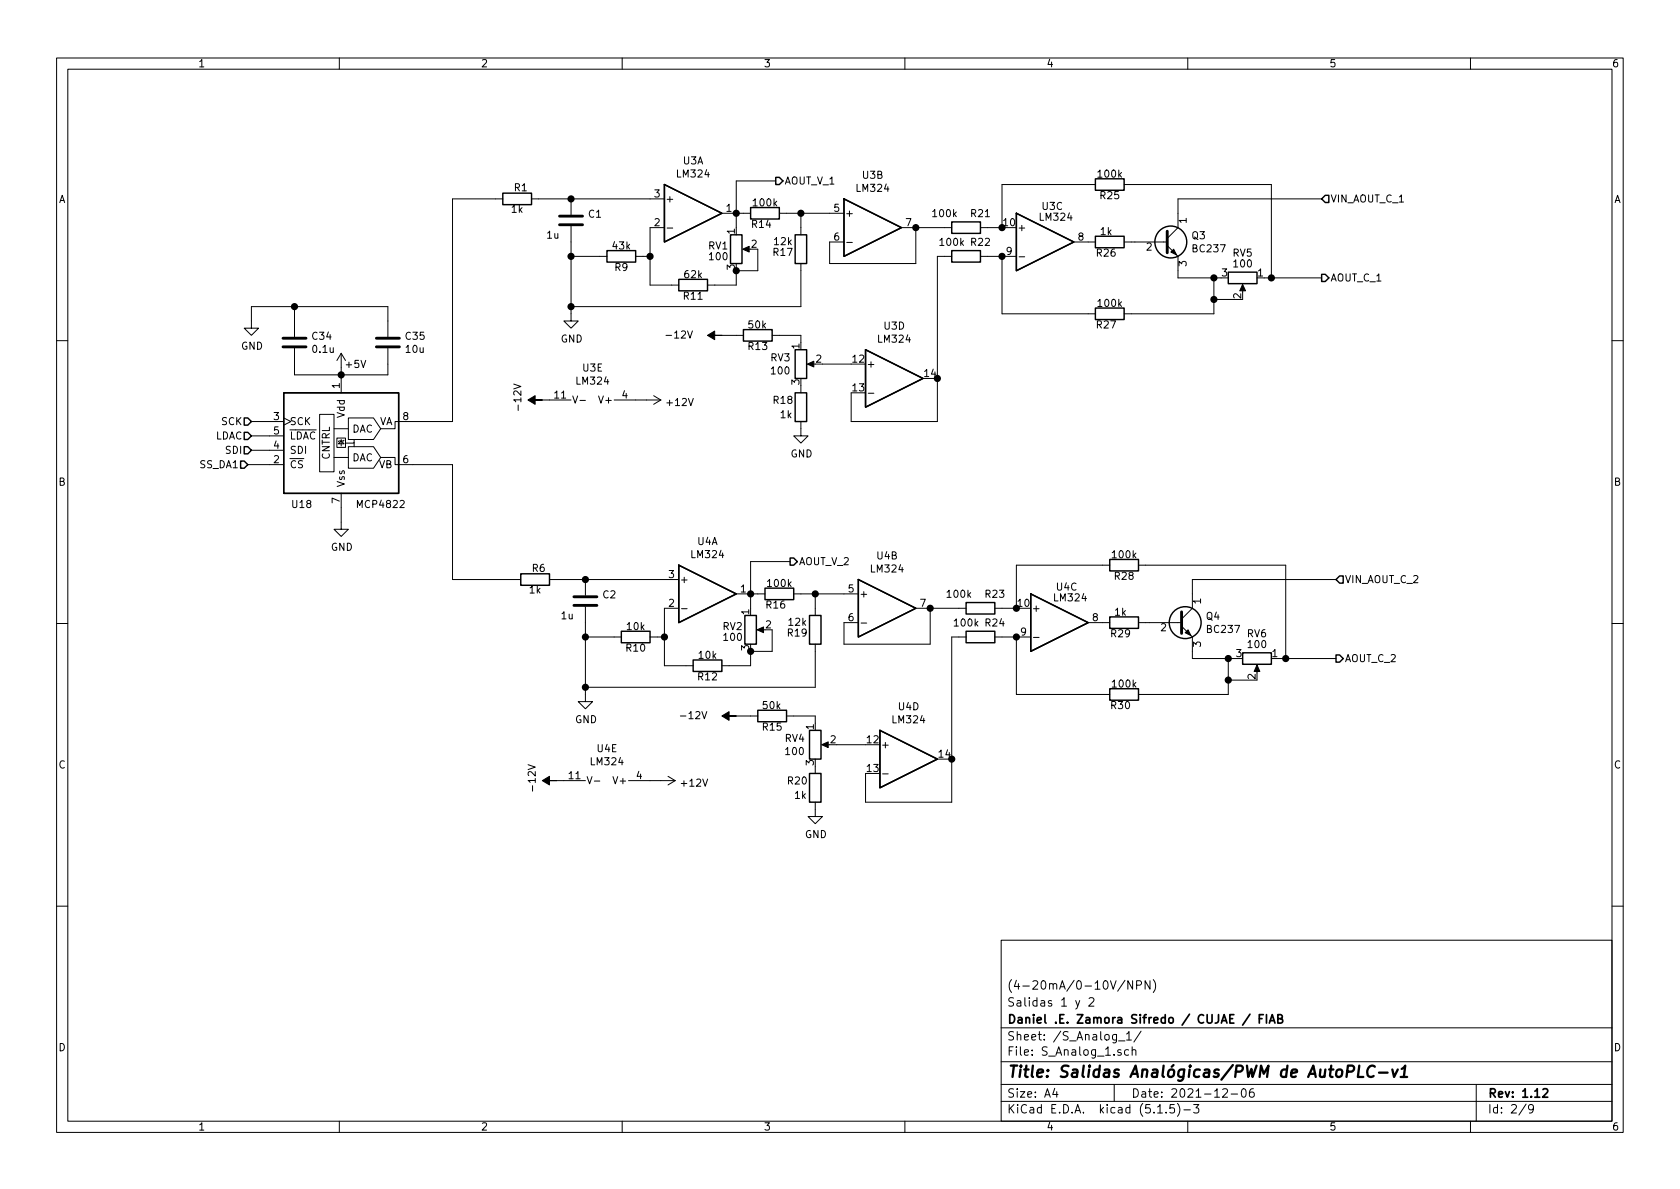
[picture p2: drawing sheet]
<svg xmlns="http://www.w3.org/2000/svg" width="297mm" height="210mm" viewBox="0 0 297 210" stroke-linecap="round" stroke-linejoin="round" font-family="sans-serif">
<g fill="none" stroke="#000" stroke-width=".18">
<path d="M10 10.3h277v189.9h-277zM12 12.2h273v186.1h-273zM60 10.3v1.9M110 10.3v1.9M160 10.3v1.9M210 10.3v1.9M260 10.3v1.9M88.9 35.2h-8.9v39.3h-10.2v1.3h-2.5M94 35.2h23.5M101 40v16.8h1.2l-1.2 1.2-1.3-1.2h1.3M101 35.2v2.8M127.6 37.7h5.1"/>
<path d="M137.2 32h-7v8.3M137.8 37.7h11.4M141.6 37.7v3.8M193.7 32.6h-16.5v7.7h-3.8M198.8 32.6h26v16.5M233.7 35.2h-25.4v5.1l-1.9 1.9M44.4 58h-1.2l1.2 1.3 1.3-1.3h-1.3v-3.8h24.2v5.4M52.1 54.2v5.4M101 45.3h6.3M112.4 45.3h2.5M117.5 40.3h-2.6v10.1h5.1M118 40.3h.9"/>
<path d="M127.6 59.3h3.8M131.7 44.1h1M134 44.1v3.8h-3.8v2.5h-5.1M136.5 59.3h5.1v1.3M141.6 46.6v7.6h-40.6M149.7 42.9h1M159.4 40.3h8.9M161.9 40.3v6.3h-15.2v-3.8h2.5M168.3 45.3h-2.6v29.2h-15.2v-5M173.4 45.3h6.3M177.2 45.3v10.2h16.5M180.2 45.4h1"/>
<path d="M189.9 42.8h3.8M198.8 42.8h7.6M206.4 43.4l1.9 1.9v3.8h7.6M214.6 49.1v6.4h-15.8M214.6 53h5.1M219.7 50.7v1M223.5 49.1h10.2M10 60.2h2M44.4 74.5h5.8M44.4 79.6h5.8M44.4 77.1h5.8M50.2 73.9l1.2 .6-1.2 .7"/>
<path d="M52.1 61.6v4.7h16.5v-4.7M56.5 73.3h2.6v10.1h-2.6zM59.1 75.8h2.5M59.6 77.5h1.5v1.6h-1.5zM60.3 78l.5 .5h-1zM60.3 62.5l-.7 1.2M60.3 62.5v7M60.3 77.7v1.2M60.3 62.5l.8 1.2M60.8 77.8l-.1 .2h-.8l-.1 .1M61.6 79h4.4l1.3 1.9-1.3 1.9h-4.4zM61.6 73.9h4.4l1.3 1.9-1.3 1.9h-4.4z"/>
<path d="M62.6 77.8v.6h-1.5M62.6 78.2v.8M95.9 70.7h5.1M101.3 70l.4 1.3 .4-1.3M102.5 70.8h1M108.6 70.7h8.2M115.6 70l1.2 .7M116.8 70.7l-1.2 .8M141.6 74.5v2.6h1.3l-1.3 1.3-1.3-1.3h1.3M141.6 68.2v1.3M143.1 64.4h1M145.4 64.4h5.1"/>
<path d="M153.5 69.5h1M285 60.2h2M43.8 82.2h6.4M59.1 80.9h2.5M60.3 87.2v6.4h1.3l-1.3 1.3-1.2-1.3h1.2M67.3 80.9h2.5v1.3h10.2v20.3h12.1M139.7 99.3h-7v8.3M196.2 99.9h-16.5v7.7h-3.8M201.3 99.9h26v16.6M10 110.3h2M97.2 102.5h22.8M103.5 107.3v16.8h1.3l-1.3 1.2-1.3-1.2h1.3"/>
<path d="M103.5 112.6h6.4M103.5 102.5v2.8M114.9 112.6h2.6M120 107.6h-2.5v10.1h5.1M120.5 107.6h1M130.2 105h5.1M134.2 111.4h1.1M136.5 111.4v3.8h-3.8v2.5h-5.1M140.3 105h11.5M144.1 105v3.8M144.1 113.9v7.6h-40.6M152.2 110.2h1"/>
<path d="M161.9 107.6h8.9M164.5 107.6v6.3h-15.3v-3.8h2.6M170.8 112.6h-2.5v29.3h-15.3v-5.1M175.9 112.6h6.3M179.7 112.6v10.2h16.5M182.7 112.7h1M192.4 110.1h3.8M201.3 110.1h7.6M208.9 110.7l1.9 1.9v3.9h7.6M217.2 116.5v6.3h-15.9M222.2 118v1M226.1 116.5h10.1"/>
<path d="M236.2 102.5h-25.4v5.1l-1.9 1.9M285 110.3h2M98.4 138h5.1M103.8 137.3l.4 1.3 .5-1.3M105.1 138.1h.9M111.1 138h8.3M118.1 137.3l1.3 .7M119.4 138l-1.3 .8M130.2 126.6h3.8M139.1 126.6h5v1.3M144.1 135.5v1.3M145.7 131.7h1"/>
<path d="M148 131.7h5M156.1 136.8h.9M217.2 120.3h5M144.1 141.9v2.5h1.3l-1.3 1.3-1.2-1.3h1.2M10 160.2h2M177 166.3h108v32h-108zM190.9 176.9l-.5 1.4-.2 .1M192.6 176.6l.2-.2h.3l.2 .2 .1 .3-.9 1h.9M198.9 173.3l-1.3 2M200.3 173.4v1.5l-.9-1.5v1.5M201 174.2l.7-.1 .1-.2v-.3l-.3-.2h-.5v1.5M203.3 173.4v1.5l-.8-1.5v1.5"/>
<path d="M203.9 173.2a1.79 1.79 0 0 1 0 2.3M285 160.2h2M60 198.3v1.9M110 198.3v1.9M160 198.3v1.9M177 194.8h108M177 191.8h108M177 187.8h108M177 181.8h108M186.5 192.5l-.4 1h1M186.8 193v1M197 191.8v3"/>
<path d="M197.8 184.1h1.1M199.2 182.8l.4-.4v1.5M199.2 183.9h.9M199.5 185.7l-.4-.1-.3 .3 .1 .6 .2 .1 .4-.1M200.2 185.7h.1a.37 .37 0 0 1 .5 .1v.8M200.2 185.1v1.5M201.8 182.3l-1.3 2M204.7 196.8h.8M206.2 196.7v.1M207.6 195.3h-.7l-.1 .7 .2-.1 .5 .1 .2 .2-.1 .5-.2 .1-.6-.1M208.2 195.1a1.71 1.71 0 0 1 0 2.3M209.3 196.3h1.2"/>
<path d="M210 198.3v1.9M211 195.3h1l-.5 .6 .4 .1v.7l-.2 .1-.7-.1M216.2 192.7l.2-.2h.4l.2 .5-.9 1h.9M217.7 193.5h1.1M219.6 192.7l.4-.2a.94 .94 0 0 1 0 1.5 .82 .82 0 0 1-.4-1.3zM221.6 192.5a.59 .59 0 0 0-.7 .7l.1 .7 .2 .1 .5-.1 .1-.5-.2-.2-.4-.1-.3 .3M260 198.3v1.9M261 191.8v6.5M269.8 195.2l-1.2 2M271.1 196l-.3 .3-.4-.1-.1-.2v-.4l.1-.2 .4-.1 .2 .2a1.19 1.19 0 0 1-.2 1.2l-.4 .1"/>
</g>
<path d="M221 179.3l-1.3 2M223.4 179.4h-.7v1.5M223.9 179.4v1.5M222.7 180.1h.4M224.4 180.9l.5-1.5 .5 1.5M224.6 180.5h.7M225.9 180.1h.5l.2-.1 .1-.3-.3-.3h-.5v1.5h.6l.3-.3a.41 .41 0 0 0-.4-.5M272.8 192.7l.2-.2h.4l.3 .5-1 1h1" fill="none" stroke="#000" stroke-width=".3"/>
<path d="M240.3 188.4l-.2 2h.9M243.1 188.6a.87 .87 0 0 0-1 0 .87 .87 0 0 0-.4 1 .69 .69 0 0 0 .3 .8 .69 .69 0 0 0 .9-.1M243.8 189.7h1.5M246.2 189.1l.3 1.3 .6-1.3M247.6 190.4h1.2M247.8 189l.7-.6-.3 2" fill="none" stroke="#000" stroke-width=".41"/>
<g fill="none" stroke="#000" stroke-width=".25">
<path d="M88.9 34.2h5.1v2h-5.1zM117.5 32.6l10.1 5.1-10.1 5.1zM132.7 36.7h5.1v2h-5.1zM137.2 31.4h.6l.6 .6-.6 .6h-.6zM149.2 35.2l10.2 5.1-10.2 5zM168.3 39.2h5.1v2.1h-5.1zM179.7 37.7l10.2 5.1-10.2 5.1zM193.7 31.6h5.1v2h-5.1zM234.3 34.5h.6v1.3h-.6l-.6-.6zM107.3 44.3h5.1v2h-5.1zM120 49.4h5.1v2h-5.1zM129.2 41.5h2v5.1h-2z"/>
<path d="M131.4 58.3h5.1v2h-5.1zM140.6 41.5h2v5.1h-2zM168.3 44.3h5.1v2h-5.1zM193.7 54.5h5.1v2h-5.1zM193.7 41.8h5.1v2h-5.1zM217.2 48.1h5v2.1h-5zM233.7 48.5h.6l.6 .6-.6 .7h-.6zM43.2 79h.6l.6 .6-.6 .7h-.6zM43.2 76.4h.6l.6 .7-.6 .6h-.6zM43.2 73.9h.6l.6 .6-.6 .7h-.6zM50.2 69.5h20.3v17.7h-20.3zM140.6 61.8h2v5.1h-2z"/>
<path d="M140.6 69.5h2v5h-2zM153 61.8l10.2 5.1-10.2 5.1zM42.5 81.5h.7l.6 .7-.6 .6h-.7zM120 99.9l10.2 5.1-10.2 5.1zM139.7 98.7h.6l.7 .6-.7 .6h-.6zM196.2 98.9h5.1v2.1h-5.1zM92.1 101.5h5.1v2h-5.1zM109.9 111.6h5v2.1h-5zM122.6 116.7h5v2h-5zM131.7 108.8h2v5.1h-2zM135.3 104h5v2h-5zM143.1 108.8h2.1v5.1h-2.1z"/>
<path d="M151.8 102.5l10.1 5.1-10.1 5zM170.8 111.6h5.1v2.1h-5.1zM170.8 106.5h5.1v2.1h-5.1zM182.2 105l10.2 5.1-10.2 5.1zM196.2 109.1h5.1v2h-5.1zM219.7 115.4h5.1v2.1h-5.1zM236.2 115.8h.7l.6 .7-.6 .6h-.7zM236.9 101.8h.6v1.3h-.6l-.7-.6zM134 125.6h5.1v2h-5.1zM143.1 129.2h2.1v5h-2.1zM143.1 136.8h2.1v5.1h-2.1zM155.6 129.2l10.1 5-10.1 5.1z"/>
<path d="M196.2 121.8h5.1v2h-5.1z"/>
<circle cx="207" cy="42.8" r="2.82"/>
<circle cx="209.5" cy="110.1" r="2.82"/>
</g>
<path d="M98.9 39.7h4.1M98.9 38.2h4.1M50 59.8h4.1M66.5 59.8h4.1M206.4 40.9v3.8M50 61.3h4.1M66.5 61.3h4.1M101.5 107.1h4M101.5 105.5h4M208.9 108.2v3.8" fill="none" stroke="#000" stroke-width=".51"/>
<path d="M125.1 59.3l1.3-.8v.8h1.2h-1.2v.8zM131.3 44.1l1.2-.5v1zM207 44.6l.5-.5 .5 1zM219.7 50.3l.5 1.1h-1zM93.3 70.7l1.3-.7v.7h1.3h-1.3v.8zM142.7 64.4l1.2-.5v1zM133.9 111.4l1.1-.5v1zM209.5 111.9l.6-.5 .5 1zM222.2 117.6l.6 1.1h-1.1zM95.9 138l1.3-.7v.7h1.2h-1.2v.8zM127.6 126.6l1.3-.7v.7h1.3h-1.3v.8zM145.3 131.7l1.1-.5v1z" fill="#000" stroke="#000" stroke-width=".18"/>
<g fill="#000" stroke="#000" stroke-width=".25">
<circle cx="101" cy="35.2" r=".51"/>
<circle cx="130.2" cy="37.7" r=".51"/>
<circle cx="141.6" cy="37.7" r=".51"/>
<circle cx="52.1" cy="54.2" r=".51"/>
<circle cx="101" cy="45.3" r=".51"/>
<circle cx="101" cy="54.2" r=".51"/>
<circle cx="114.9" cy="45.3" r=".51"/>
<circle cx="130.2" cy="47.9" r=".51"/>
<circle cx="161.9" cy="40.3" r=".51"/>
<circle cx="177.2" cy="40.3" r=".51"/>
<circle cx="177.2" cy="45.3" r=".51"/>
<circle cx="214.6" cy="49.1" r=".51"/>
<circle cx="214.6" cy="53" r=".51"/>
<circle cx="224.8" cy="49.1" r=".51"/>
<circle cx="60.3" cy="66.3" r=".51"/>
<circle cx="165.7" cy="66.9" r=".51"/>
<circle cx="103.5" cy="102.5" r=".51"/>
<circle cx="103.5" cy="112.6" r=".51"/>
<circle cx="117.5" cy="112.6" r=".51"/>
<circle cx="132.7" cy="115.2" r=".51"/>
<circle cx="132.7" cy="105" r=".51"/>
<circle cx="144.1" cy="105" r=".51"/>
<circle cx="164.5" cy="107.6" r=".51"/>
<circle cx="179.7" cy="112.6" r=".51"/>
<circle cx="179.7" cy="107.6" r=".51"/>
<circle cx="217.2" cy="116.5" r=".51"/>
<circle cx="227.3" cy="116.5" r=".51"/>
<circle cx="103.5" cy="121.5" r=".51"/>
<circle cx="168.3" cy="134.2" r=".51"/>
<circle cx="217.2" cy="120.3" r=".51"/>
</g>
<text font-size="2.8" x="178" y="190.5">Title: Salidas Analógicas/PWM de AutoPLC-v1</text>
<g font-size="2.1">
<text x="178" y="178">Salidas 1 y 2</text>
<text x="178" y="175">(4-20mA/0-10V/NPN)</text>
<text x="178" y="184">Sheet: /S_Analog_1/</text>
<text x="178" y="181">Daniel .E. Zamora Sifredo / CUJAE / FIAB</text>
<text x="178" y="186.7">File: S_Analog_1.sch</text>
<text x="178" y="196.9">KiCad E.D.A. kicad (5.1.5)-3</text>
<text x="178" y="194.1">Size: A4</text>
<text x="200" y="194.1">Date: 2021-12-06</text>
<text x="263" y="194.1">Rev: 1.12</text>
<text x="263" y="196.9">Id: 2/9</text>
</g>
<g font-size="1.8">
<text x="35" y="11.9">1</text>
<text x="85" y="11.9">2</text>
<text x="135" y="11.9">3</text>
<text x="185" y="11.9">4</text>
<text x="235" y="11.9">5</text>
<text x="285" y="11.9">6</text>
<text x="120.8" y="29.1">U3A</text>
<text x="10.4" y="35.9">A</text>
<text x="91" y="33.8">R1</text>
<text x="115.7" y="34.9">3</text>
<text x="117.6" y="35.8">+</text>
<text x="119.8" y="31.4">LM324</text>
<text x="138.7" y="32.6">AOUT_V_1</text>
<text x="151.6" y="33.9">LM324</text>
<text x="152.6" y="31.6">U3B</text>
<text x="194.3" y="31.4">100k</text>
<text x="194.6" y="35.2">R25</text>
<text x="235.2" y="35.8">VIN_AOUT_C_1</text>
<text x="285.4" y="35.9">A</text>
<text x="90.5" y="37.6">1k</text>
<text x="104.1" y="38.5">C1</text>
<text x="115.7" y="40">2</text>
<text x="128.4" y="37.5">1</text>
<text x="129.9" y="41.4" transform="rotate(-90 129.9 41.4)">1</text>
<text x="133" y="40.3">R14</text>
<text x="133.3" y="36.5">100k</text>
<text x="147.5" y="37.5">5</text>
<text x="149.4" y="38.3">+</text>
<text x="160.2" y="40">7</text>
<text x="165" y="38.4">100k</text>
<text x="171.7" y="38.4">R21</text>
<text x="177.5" y="40">10</text>
<text x="179.8" y="40.9">+</text>
<text x="183.9" y="39">LM324</text>
<text x="184.3" y="37.1">U3C</text>
<text x="194.6" y="41.6">1k</text>
<text x="209.8" y="39.5" transform="rotate(-90 209.8 39.5)">1</text>
<text x="96.7" y="42.2">1u</text>
<text x="108.4" y="44.1">43k</text>
<text x="108.7" y="47.9">R9</text>
<text x="125.3" y="44.1">RV1</text>
<text x="125.5" y="46">100</text>
<text x="129.9" y="47.7" transform="rotate(-90 129.9 47.7)">3</text>
<text x="132.9" y="43.8">2</text>
<text x="136.8" y="45.3">R17</text>
<text x="137" y="43.4">12k</text>
<text x="147.5" y="42.5">6</text>
<text x="166.3" y="43.5">100k</text>
<text x="171.7" y="43.5">R22</text>
<text x="178" y="45.1">9</text>
<text x="190.7" y="42.5">8</text>
<text x="194" y="45.4">R26</text>
<text x="202.7" y="44.3">2</text>
<text x="209.8" y="47.1" transform="rotate(-90 209.8 47.1)">3</text>
<text x="210.8" y="42.3">Q3</text>
<text x="211" y="44.6">BC237</text>
<text x="218" y="45.4">RV5</text>
<text x="218.2" y="47.3">100</text>
<text x="120.9" y="53">R11</text>
<text x="121.1" y="49.2">62k</text>
<text x="216.1" y="48.9">3</text>
<text x="219.5" y="52.8" transform="rotate(-90 219.5 52.8)">2</text>
<text x="222.4" y="48.9">1</text>
<text x="235.2" y="49.8">AOUT_C_1</text>
<text x="118.2" y="59.9">-12V</text>
<text x="132.4" y="58.1">50k</text>
<text x="156.4" y="58.3">U3D</text>
<text x="194" y="58.1">R27</text>
<text x="194.3" y="54.3">100k</text>
<text x="42.6" y="61.8">GND</text>
<text x="55.3" y="60.1">C34</text>
<text x="55.4" y="62.4">0.1u</text>
<text x="61.3" y="65.1">+5V</text>
<text x="71.8" y="60.1">C35</text>
<text x="71.8" y="62.4">10u</text>
<text x="99.1" y="60.6">GND</text>
<text x="103.1" y="65.7">U3E</text>
<text x="132.4" y="61.9">R13</text>
<text x="136.3" y="63.9">RV3</text>
<text x="141.4" y="61.7" transform="rotate(-90 141.4 61.7)">1</text>
<text x="144.3" y="64.1">2</text>
<text x="150.8" y="64.1">12</text>
<text x="153.2" y="65">+</text>
<text x="155.4" y="60.6">LM324</text>
<text x="60.1" y="68.7" transform="rotate(-90 60.1 68.7)">1</text>
<text x="98.1" y="70.5">11</text>
<text x="102" y="68">LM324</text>
<text x="106.2" y="71.4">V+</text>
<text x="110" y="70.5">4</text>
<text x="118.1" y="71.8">+12V</text>
<text x="136.5" y="66.2">100</text>
<text x="136.8" y="71.4">R18</text>
<text x="141.4" y="68" transform="rotate(-90 141.4 68)">3</text>
<text x="150.8" y="69.2">13</text>
<text x="163.5" y="66.7">14</text>
<text x="38" y="77.7">LDAC</text>
<text x="39.2" y="75.2">SCK</text>
<text x="48.4" y="74.3">3</text>
<text x="48.4" y="76.8">5</text>
<text x="51.2" y="75.2">SCK</text>
<text x="51.2" y="77.7">LDAC</text>
<text x="61" y="73.8" transform="rotate(-90 61 73.8)">Vdd</text>
<text x="62.2" y="76.5">DAC</text>
<text x="67" y="75.2">VA</text>
<text x="71.3" y="74.3">8</text>
<text x="92.2" y="72.2" transform="rotate(-90 92.2 72.2)">-12V</text>
<text x="138" y="74">1k</text>
<text x="35.4" y="82.8">SS_DA1</text>
<text x="40" y="80.3">SDI</text>
<text x="48.4" y="81.9">2</text>
<text x="48.4" y="79.4">4</text>
<text x="51.2" y="82.8">CS</text>
<text x="51.2" y="80.3">SDI</text>
<text x="58.3" y="81.4" transform="rotate(-90 58.3 81.4)">CNTRL</text>
<text x="62.2" y="81.6">DAC</text>
<text x="67" y="82.8">VB</text>
<text x="71.3" y="81.9">6</text>
<text x="139.8" y="80.9">GND</text>
<text x="10.4" y="85.9">B</text>
<text x="51.7" y="89.8">U18</text>
<text x="60.1" y="89" transform="rotate(-90 60.1 89)">7</text>
<text x="61" y="86.2" transform="rotate(-90 61 86.2)">Vss</text>
<text x="63.4" y="89.8">MCP4822</text>
<text x="285.4" y="85.9">B</text>
<text x="58.5" y="97.4">GND</text>
<text x="94.1" y="101.1">R6</text>
<text x="122.4" y="98.7">LM324</text>
<text x="123.3" y="96.4">U4A</text>
<text x="141.2" y="99.9">AOUT_V_2</text>
<text x="154.1" y="101.2">LM324</text>
<text x="155.1" y="98.9">U4B</text>
<text x="196.8" y="98.7">100k</text>
<text x="93.6" y="104.9">1k</text>
<text x="106.6" y="105.8">C2</text>
<text x="118.3" y="107.3">2</text>
<text x="118.3" y="102.2">3</text>
<text x="120.1" y="103.1">+</text>
<text x="131" y="104.8">1</text>
<text x="135.5" y="107.6">R16</text>
<text x="135.8" y="103.8">100k</text>
<text x="150" y="104.8">5</text>
<text x="151.9" y="105.7">+</text>
<text x="162.7" y="107.3">7</text>
<text x="167.6" y="105.7">100k</text>
<text x="174.3" y="105.7">R23</text>
<text x="180" y="107.3">10</text>
<text x="186.5" y="106.3">LM324</text>
<text x="186.8" y="104.4">U4C</text>
<text x="197.1" y="102.5">R28</text>
<text x="212.3" y="106.8" transform="rotate(-90 212.3 106.8)">1</text>
<text x="237.7" y="103.1">VIN_AOUT_C_2</text>
<text x="99.3" y="109.5">1u</text>
<text x="110.9" y="111.4">10k</text>
<text x="127.8" y="111.4">RV2</text>
<text x="128.1" y="113.3">100</text>
<text x="132.5" y="108.7" transform="rotate(-90 132.5 108.7)">1</text>
<text x="135.4" y="111.1">2</text>
<text x="139.3" y="112.6">R19</text>
<text x="139.5" y="110.7">12k</text>
<text x="150" y="109.8">6</text>
<text x="168.9" y="110.8">100k</text>
<text x="174.3" y="110.8">R24</text>
<text x="180.5" y="112.4">9</text>
<text x="182.4" y="108.2">+</text>
<text x="193.2" y="109.8">8</text>
<text x="196.5" y="112.7">R29</text>
<text x="197.2" y="108.9">1k</text>
<text x="205.3" y="111.6">2</text>
<text x="213.3" y="109.6">Q4</text>
<text x="213.5" y="111.9">BC237</text>
<text x="220.5" y="112.7">RV6</text>
<text x="110.8" y="115.2">R10</text>
<text x="123.6" y="116.5">10k</text>
<text x="132.5" y="115" transform="rotate(-90 132.5 115)">3</text>
<text x="212.3" y="114.4" transform="rotate(-90 212.3 114.4)">3</text>
<text x="218.6" y="116.2">3</text>
<text x="220.8" y="114.6">100</text>
<text x="224.9" y="116.2">1</text>
<text x="237.7" y="117.1">AOUT_C_2</text>
<text x="123.5" y="120.3">R12</text>
<text x="135" y="125.4">50k</text>
<text x="158.9" y="125.6">U4D</text>
<text x="196.5" y="125.4">R30</text>
<text x="196.8" y="121.6">100k</text>
<text x="222" y="120.1" transform="rotate(-90 222 120.1)">2</text>
<text x="101.7" y="127.9">GND</text>
<text x="120.7" y="127.2">-12V</text>
<text x="134.9" y="129.2">R15</text>
<text x="138.8" y="131.2">RV4</text>
<text x="143.9" y="129" transform="rotate(-90 143.9 129)">1</text>
<text x="146.8" y="131.4">2</text>
<text x="153.3" y="131.4">12</text>
<text x="157.9" y="127.9">LM324</text>
<text x="10.4" y="135.9">C</text>
<text x="100.6" y="137.8">11</text>
<text x="104.6" y="135.3">LM324</text>
<text x="105.6" y="133">U4E</text>
<text x="112.5" y="137.8">4</text>
<text x="139" y="133.5">100</text>
<text x="143.9" y="135.4" transform="rotate(-90 143.9 135.4)">3</text>
<text x="153.3" y="136.5">13</text>
<text x="155.7" y="132.3">+</text>
<text x="166" y="134">14</text>
<text x="285.4" y="135.9">C</text>
<text x="94.7" y="139.5" transform="rotate(-90 94.7 139.5)">-12V</text>
<text x="108.8" y="138.7">V+</text>
<text x="120.6" y="139.1">+12V</text>
<text x="139.3" y="138.7">R20</text>
<text x="140.6" y="141.3">1k</text>
<text x="142.3" y="148.2">GND</text>
<text x="10.4" y="185.9">D</text>
<text x="285.4" y="185.9">D</text>
<text x="35" y="199.9">1</text>
<text x="85" y="199.9">2</text>
<text x="135" y="199.9">3</text>
<text x="185" y="199.9">4</text>
<text x="235" y="199.9">5</text>
<text x="285" y="199.9">6</text>
</g>
</svg>
